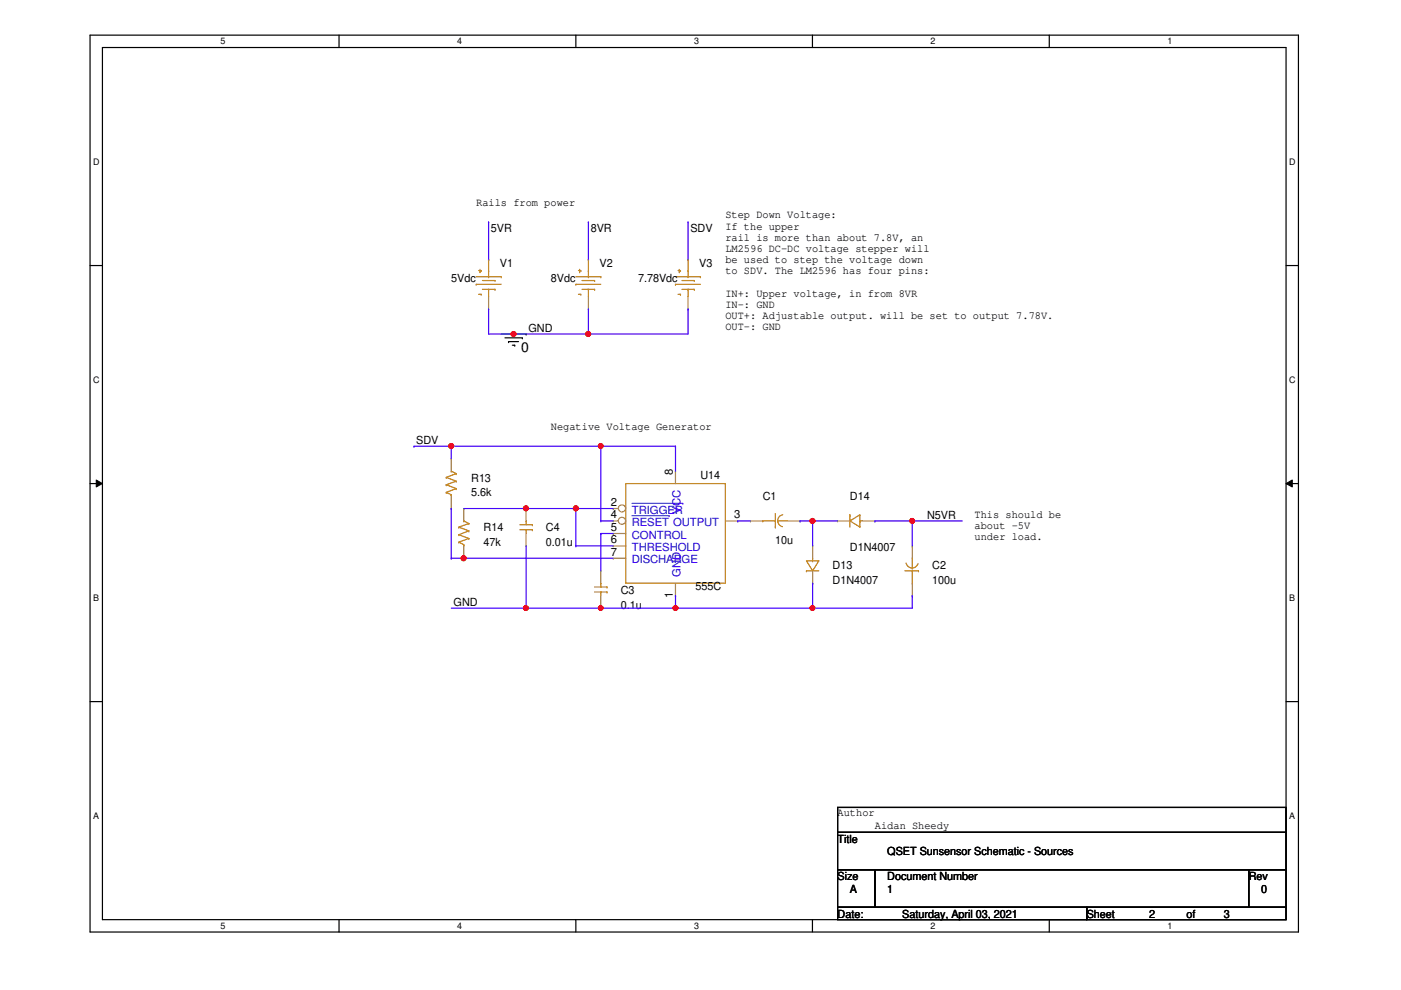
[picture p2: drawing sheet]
<svg xmlns="http://www.w3.org/2000/svg" width="297mm" height="210mm" viewBox="0 0 297 210" stroke-linecap="round" stroke-linejoin="round" font-family="sans-serif">
<path d="M19.1 7.5h256.2v190.1h-256.2zM21.7 10.1h251v184.9h-251z" fill="none" stroke="#000" stroke-width=".25"/>
<g fill="#fff">
<path d="M46.8 7.7h1v2.1h-1z"/>
<path d="M46.8 195.2h1v2.2h-1z"/>
</g>
<path d="M71.9 7.5v2.6M71.9 195v2.6" fill="none" stroke="#000" stroke-width=".25"/>
<g fill="#fff">
<path d="M96.9 7.7h1.1v2.1h-1.1z"/>
<path d="M96.9 195.2h1.1v2.2h-1.1z"/>
</g>
<path d="M122.1 7.5v2.6M122.1 195v2.6" fill="none" stroke="#000" stroke-width=".25"/>
<g fill="#fff">
<path d="M147.2 7.7h1v2.1h-1z"/>
<path d="M147.2 195.2h1v2.2h-1z"/>
</g>
<path d="M172.3 7.5v2.6M172.3 195v2.6" fill="none" stroke="#000" stroke-width=".25"/>
<g fill="#fff">
<path d="M197.3 7.7h1v2.1h-1z"/>
<path d="M197.3 195.2h1v2.2h-1z"/>
</g>
<path d="M222.5 7.5v2.6M222.5 195v2.6" fill="none" stroke="#000" stroke-width=".25"/>
<g fill="#fff">
<path d="M247.5 7.7h1v2.1h-1z"/>
<path d="M247.5 195.2h1v2.2h-1z"/>
<path d="M19.8 33.2h1.3v2.1h-1.3z"/>
<path d="M273.3 33.2h1.4v2.1h-1.4z"/>
<path d="M19.8 79.4h1.3v2.1h-1.3z"/>
<path d="M273.3 79.4h1.4v2.1h-1.4z"/>
</g>
<path d="M19.1 56.3h2.6M272.7 56.3h2.6" fill="none" stroke="#000" stroke-width=".25"/>
<g fill="#fff">
<path d="M19.8 125.6h1.2v2.2h-1.2z"/>
<path d="M273.3 125.6h1.3v2.2h-1.3z"/>
</g>
<path d="M19.1 102.5h2.6M272.7 102.5h2.6" fill="none" stroke="#000" stroke-width=".25"/>
<path d="M20.4 101.8l1.3 .7-1.3 .8zM272.7 102.5l1.3-.7v1.5z" fill="#000"/>
<path d="M20.4 101.8l1.3 .7-1.3 .8zM272.7 102.5l1.3-.7v1.5z" fill="none" stroke="#000" stroke-width=".21"/>
<g fill="#fff">
<path d="M19.8 171.9h1.2v2.1h-1.2z"/>
<path d="M273.3 171.9h1.3v2.1h-1.3z"/>
</g>
<g fill="none" stroke="#000" stroke-width=".25">
<path d="M106.3 70.8h5.2M107.1 71.6h3.6M107.8 72.4h.1M107.8 72.4h2.1M108.6 73.2h.5M109.1 73.2h.1M110.7 71.6h.1M111.5 70.8h.1M19.1 148.8h2.6M272.7 148.8h2.6M177.6 171.2h95.1v5.3h-95.1zM177.6 176.5h95.1v7.9h-95.1z"/>
<path d="M177.6 184.4h7.9v8h-7.9zM177.6 192.4h52.8v2.6h-52.8zM185.5 184.4h79.3v8h-79.3zM230.4 192.4h42.3v2.6h-42.3zM264.8 184.4h7.9v8h-7.9z"/>
</g>
<g fill="none" stroke="#cc8006" stroke-width=".25">
<path d="M101 58.7h5.3M101.5 57.4h.5M101.8 57.6h.1M101.8 57.1v.5M102 57.4h.1M102.3 59.5h2.6M103.6 58.7h.1M103.6 55h.1M103.6 55v3.7M104.9 59.5h.1M106.3 58.7h.1M122.1 58.7h5.3"/>
<path d="M122.6 57.4h.5M122.9 57.6h.1M122.9 57.1v.5M123.1 57.4h.1M123.4 59.5h2.7M124.8 58.7h.1M124.8 55h.1M124.8 55v3.7M126.1 59.5h.1M127.4 58.7h.1M143.2 58.7h5.3M143.8 57.4h.5"/>
<path d="M144 57.6h.1M144 57.1v.5M144.3 57.4h.1M144.6 59.5h2.6M145.9 58.7h.1M145.9 55h.1M145.9 55v3.7M147.2 59.5h.1M148.5 58.7h.1M101 60.3h.1M101 60.3h5.3M101.5 62.4h.5"/>
<path d="M102 62.4h.1M102.3 61.3h2.6M103.6 61.3h.1M103.6 61.3v1.6M104.9 61.3h.1M122.1 60.3h.1M122.1 60.3h5.3M122.6 62.4h.5M123.1 62.4h.1M123.4 61.3h2.7M124.8 61.3h.1M124.8 61.3v1.6"/>
<path d="M126.1 61.3h.1M143.2 60.3h.1M143.2 60.3h5.3M143.8 62.4h.5M144.3 62.4h.1M144.6 61.3h2.6M145.9 61.3h.1M145.9 61.3v1.6M147.2 61.3h.1M95.7 99.9h.1M95.7 99.9l1 .5M94.6 104.4h.1"/>
<path d="M94.6 102.8h.1M94.6 101.2h.1M94.6 104.4l1.1 .5M94.6 102.8l2.1 .8M94.6 101.2l2.1 .8M95.7 104.9h.1M95.7 104.9v.3M96.7 103.6h.1M96.7 102h.1M96.7 100.4h.1M96.7 103.6l-2.1 .8M96.7 102l-2.1 .8"/>
<path d="M96.7 100.4l-2.1 .8M97.3 114.9h.1M97.3 113.4h.1M97.3 111.8h.1M97.3 114.9l1 .6M97.3 113.4l2.1 .8M97.3 111.8l2.1 .8M98.3 110.4h.1M98.3 115.5h.1M98.3 110.4l1.1 .6M98.3 115.5v.2M99.4 114.2h.1"/>
<path d="M99.4 112.6h.1M99.4 111h.1M99.4 114.2l-2.1 .7M99.4 112.6l-2.1 .8M99.4 111l-2.1 .8M110.2 112.3h2.7M110.2 111.3h2.7M111.5 110.4h.1M111.5 112.3h.1M111.5 110.4v.9M111.5 112.3v.8M112.9 112.3h.1"/>
<path d="M112.9 111.3h.1M132.7 102.5h21.1v21.2h-21.1zM161.7 110.4h.1M161.7 110.4h2.7M164.4 111.8h.1M164.4 108.9v2.9M164.9 110.4h.1M164.9 110.4h2.1M165.9 109.1a1.3 1.3 0 0 0-1 1.3 1.3 1.3 0 0 0 1 1.3M171 118.9h2.6l-1.3 2.1zM172.3 118.9h.1M172.3 118.4v.5"/>
<path d="M180.2 110.4l2.1-1.3v2.7zM180.2 109.1h.1M180.2 109.1v2.7M182.3 110.4h.1M182.3 110.4h.5M192.1 119.4a1.3 1.3 0 0 0 1.2 1 1.3 1.3 0 0 0 1.3-.9M193.4 118.4v2.1M126.1 125.5h2.6M126.1 124.5h2.6M127.4 123.7h.1M127.4 125.5h.1M127.4 123.7v.8"/>
<path d="M127.4 125.5v.8M128.7 125.5h.1M128.7 124.5h.1M171 121h.1M171 121h2.6M191.9 121h2.8M193.4 123.7h.1M193.4 120.5h.1M193.4 121v2.7M194.7 121h.1"/>
</g>
<g fill="none" stroke="#a84" stroke-width=".25">
<path d="M103.6 55h.1M124.8 55h.1M145.9 55h.1M103.6 65.5h.1M103.6 62.9v2.6M124.8 65.5h.1M124.8 62.9v2.6M145.9 65.5h.1M145.9 62.9v2.6M95.7 97.2h.1M95.7 97.2v2.7M143.2 99.9h.1"/>
<path d="M143.2 99.9v2.6M95.7 107.8h.1M95.7 105.2v2.6M98.3 107.8h.1M98.3 118.4h.1M98.3 107.8v2.6M98.3 115.7v2.7M111.5 115.7h.1M111.5 107.8h.1M111.5 107.8v2.6M111.5 113.1v2.6M130 113.1h.1"/>
<path d="M130 115.7h.1M130 118.4h.1M130 113.1h2.7M130 115.7h2.7M130 118.4h2.7M153.8 110.4h2.6M156.4 110.4h.1M159.1 110.4h.1M159.1 110.4h2.6M167 110.4h2.6M169.6 110.4h.1M172.3 115.7h.1"/>
<path d="M172.3 115.7v2.7M177.6 110.4h.1M177.6 110.4h2.6M182.8 110.4h2.7M185.5 110.4h.1M193.4 115.7h.1M193.4 115.7v2.7M127.4 128.9h.1M127.4 121h.1M127.4 121v2.7M127.4 126.3v2.6M143.2 126.3h.1"/>
<path d="M143.2 123.7v2.6M172.3 123.7h.1M172.3 121v2.7M193.4 126.3h.1M193.4 123.7v2.6"/>
</g>
<circle cx="131.9" cy="107.8" r=".75" fill="#fff"/>
<g fill="none" stroke="#a84" stroke-width=".25">
<path d="M130 107.8h.1M130 107.8h1.1"/>
<circle cx="131.9" cy="107.8" r=".75"/>
</g>
<path d="M134 106.7h10.8M144.8 106.7h.1" fill="none" stroke="#00c" stroke-width=".21"/>
<circle cx="131.9" cy="110.4" r=".75" fill="#fff"/>
<g fill="none" stroke="#a84" stroke-width=".25">
<path d="M130 110.4h.1M130 110.4h1.1"/>
<circle cx="131.9" cy="110.4" r=".75"/>
</g>
<path d="M134 109.3h7.9M141.9 109.3h.1" fill="none" stroke="#00c" stroke-width=".21"/>
<g fill="none" stroke="#4200ff" stroke-width=".25">
<path d="M103.6 47.1h.1M103.6 47.1v7.9M124.8 47.1h.1M124.8 47.1v7.9M145.9 47.1h.1M145.9 47.1v7.9M103.6 65.5h.1M103.6 65.5v5.3h5.3M108.9 70.8h.1M124.8 65.5h.1M124.8 70.8h.1M124.8 65.5v5.3"/>
<path d="M145.9 65.5h.1M145.9 65.5v5.3h-21.1M156.4 110.4h.1M156.4 110.4h2.7M95.7 128.9h15.8M111.5 128.9h.1M143.2 126.3h.1M143.2 128.9h.1M143.2 126.3v2.6M143.2 128.9h29.1"/>
</g>
<circle cx="172.3" cy="128.9" r=".5" fill="#f00"/>
<circle cx="172.3" cy="128.9" r=".5" fill="none" stroke="#f00" stroke-width=".25"/>
<circle cx="143.2" cy="128.9" r=".5" fill="#f00"/>
<circle cx="143.2" cy="128.9" r=".5" fill="none" stroke="#f00" stroke-width=".25"/>
<path d="M169.6 110.4h.1M169.6 110.4h8M172.3 110.4h.1M172.3 110.4v5.3" fill="none" stroke="#4200ff" stroke-width=".25"/>
<circle cx="172.3" cy="110.4" r=".51" fill="#f00"/>
<circle cx="172.3" cy="110.4" r=".51" fill="none" stroke="#f00" stroke-width=".25"/>
<path d="M185.5 110.4h.1M185.5 110.4h7.9M193.4 110.4h.1M193.4 110.4v5.3" fill="none" stroke="#4200ff" stroke-width=".25"/>
<circle cx="193.4" cy="110.4" r=".5" fill="#f00"/>
<circle cx="193.4" cy="110.4" r=".5" fill="none" stroke="#f00" stroke-width=".25"/>
<g fill="none" stroke="#4200ff" stroke-width=".25">
<path d="M87.8 94.6h.1M87.8 94.6h7.9M127.4 94.6h.1M127.4 94.6v15.8M143.2 94.6h.1M143.2 94.6v5.3M127.4 110.4h.1M127.4 110.4h2.6M193.4 110.4h.1M193.4 110.4h10.6M172.3 123.7h.1M172.3 128.9h.1"/>
<path d="M172.3 123.7v5.2M193.4 126.3h.1M193.4 126.3v2.6h-21.1"/>
</g>
<circle cx="127.3" cy="94.6" r=".5" fill="#f00"/>
<circle cx="127.3" cy="94.6" r=".5" fill="none" stroke="#f00" stroke-width=".25"/>
<path d="M127.4 94.6h.1M127.4 94.6h15.8M95.7 107.8h.1M95.7 118.4h.1M95.7 107.8v10.6M95.7 118.4h34.3M98.3 118.4h.1" fill="none" stroke="#4200ff" stroke-width=".25"/>
<circle cx="98.3" cy="118.4" r=".51" fill="#f00"/>
<circle cx="98.3" cy="118.4" r=".51" fill="none" stroke="#f00" stroke-width=".25"/>
<path d="M95.7 94.6h.1M95.7 94.6v2.6M95.7 94.6h31.7M98.3 107.8h13.2M111.5 107.8h.1" fill="none" stroke="#4200ff" stroke-width=".25"/>
<circle cx="95.7" cy="94.6" r=".51" fill="#f00"/>
<circle cx="95.7" cy="94.6" r=".51" fill="none" stroke="#f00" stroke-width=".25"/>
<path d="M108.9 70.8h.1M108.9 70.8h15.9M122.1 107.8h.1M122.1 115.7h.1M122.1 107.8v7.9M122.1 115.7h7.9M122.1 107.8h7.9M127.4 113.1h.1M127.4 113.1h2.6M127.4 113.1v7.9M127.4 128.9h.1M127.4 128.9h15.8" fill="none" stroke="#4200ff" stroke-width=".25"/>
<circle cx="124.7" cy="70.8" r=".51" fill="#f00"/>
<circle cx="124.7" cy="70.8" r=".51" fill="none" stroke="#f00" stroke-width=".25"/>
<circle cx="108.9" cy="70.8" r=".51" fill="#f00"/>
<circle cx="108.9" cy="70.8" r=".51" fill="none" stroke="#f00" stroke-width=".25"/>
<path d="M111.5 107.8h10.6M122.1 107.8h.1" fill="none" stroke="#4200ff" stroke-width=".25"/>
<circle cx="111.5" cy="107.8" r=".51" fill="#f00"/>
<circle cx="111.5" cy="107.8" r=".51" fill="none" stroke="#f00" stroke-width=".25"/>
<circle cx="122.1" cy="107.8" r=".51" fill="#f00"/>
<circle cx="122.1" cy="107.8" r=".51" fill="none" stroke="#f00" stroke-width=".25"/>
<path d="M111.5 115.7v13.2M111.5 128.9h.1M111.5 128.9h15.9M127.4 128.9h.1" fill="none" stroke="#4200ff" stroke-width=".25"/>
<circle cx="111.5" cy="128.9" r=".5" fill="#f00"/>
<circle cx="111.5" cy="128.9" r=".5" fill="none" stroke="#f00" stroke-width=".25"/>
<circle cx="127.4" cy="128.9" r=".49" fill="#f00"/>
<circle cx="127.4" cy="128.9" r=".49" fill="none" stroke="#f00" stroke-width=".25"/>
<circle cx="172.3" cy="128.9" r=".5" fill="#f00"/>
<circle cx="172.3" cy="128.9" r=".5" fill="none" stroke="#f00" stroke-width=".25"/>
<circle cx="143.2" cy="128.9" r=".5" fill="#f00"/>
<circle cx="143.2" cy="128.9" r=".5" fill="none" stroke="#f00" stroke-width=".25"/>
<circle cx="172.3" cy="110.4" r=".51" fill="#f00"/>
<circle cx="172.3" cy="110.4" r=".51" fill="none" stroke="#f00" stroke-width=".25"/>
<circle cx="193.4" cy="110.4" r=".5" fill="#f00"/>
<circle cx="193.4" cy="110.4" r=".5" fill="none" stroke="#f00" stroke-width=".25"/>
<circle cx="127.3" cy="94.6" r=".5" fill="#f00"/>
<circle cx="127.3" cy="94.6" r=".5" fill="none" stroke="#f00" stroke-width=".25"/>
<circle cx="98.3" cy="118.4" r=".51" fill="#f00"/>
<circle cx="98.3" cy="118.4" r=".51" fill="none" stroke="#f00" stroke-width=".25"/>
<circle cx="95.7" cy="94.6" r=".51" fill="#f00"/>
<circle cx="95.7" cy="94.6" r=".51" fill="none" stroke="#f00" stroke-width=".25"/>
<circle cx="124.7" cy="70.8" r=".51" fill="#f00"/>
<circle cx="124.7" cy="70.8" r=".51" fill="none" stroke="#f00" stroke-width=".25"/>
<circle cx="108.9" cy="70.8" r=".51" fill="#f00"/>
<circle cx="108.9" cy="70.8" r=".51" fill="none" stroke="#f00" stroke-width=".25"/>
<circle cx="111.5" cy="107.8" r=".51" fill="#f00"/>
<circle cx="111.5" cy="107.8" r=".51" fill="none" stroke="#f00" stroke-width=".25"/>
<circle cx="122.1" cy="107.8" r=".51" fill="#f00"/>
<circle cx="122.1" cy="107.8" r=".51" fill="none" stroke="#f00" stroke-width=".25"/>
<circle cx="111.5" cy="128.9" r=".5" fill="#f00"/>
<circle cx="111.5" cy="128.9" r=".5" fill="none" stroke="#f00" stroke-width=".25"/>
<circle cx="127.4" cy="128.9" r=".49" fill="#f00"/>
<circle cx="127.4" cy="128.9" r=".49" fill="none" stroke="#f00" stroke-width=".25"/>
<text font-size="2.9" x="110.5" y="74.7">0</text>
<g font-size="2.4">
<text x="101" y="43.7">Rails from power</text>
<text x="153.8" y="46.3">Step Down Voltage:</text>
<text x="104.1" y="49.2">5VR</text>
<text x="125.3" y="49.2">8VR</text>
<text x="146.4" y="49.2">SDV</text>
<text x="153.8" y="48.7">If the upper</text>
<text x="153.8" y="51.1">rail is more than about 7.8V, an</text>
<text x="153.8" y="53.4">LM2596 DC-DC voltage stepper will</text>
<text x="95.7" y="59.8">5Vdc</text>
<text x="106" y="56.6">V1</text>
<text x="116.8" y="59.8">8Vdc</text>
<text x="127.1" y="56.6">V2</text>
<text x="135.3" y="59.8">7.78Vdc</text>
<text x="148.3" y="56.6">V3</text>
<text x="153.8" y="55.8">be used to step the voltage down</text>
<text x="153.8" y="58.2">to SDV. The LM2596 has four pins:</text>
<text x="153.8" y="62.9">IN+: Upper voltage, in from 8VR</text>
<text x="153.8" y="65.3">IN-: GND</text>
<text x="112.1" y="70.3">GND</text>
<text x="153.8" y="67.6">OUT+: Adjustable output. will be set to output 7.78V.</text>
<text x="153.8" y="70">OUT-: GND</text>
<text x="88.3" y="94.1">SDV</text>
<text x="116.8" y="91.2">Negative Voltage Generator</text>
<text x="142.7" y="100.7" transform="rotate(-90 142.7 100.7)">8</text>
<text x="148.5" y="101.6">U14</text>
<text x="99.9" y="102.1">R13</text>
<text x="99.9" y="105.2">5.6k</text>
<text x="129.5" y="107.3">2</text>
<text x="161.7" y="106">C1</text>
<text x="180.2" y="106">D14</text>
<text x="102.5" y="112.6">R14</text>
<text x="115.7" y="112.6">C4</text>
<text x="129.5" y="112.6">5</text>
<text x="129.5" y="109.9">4</text>
<text x="155.7" y="109.9">3</text>
<text x="196.6" y="109.9">N5VR</text>
<text x="206.6" y="109.7">This should be</text>
<text x="206.6" y="112.1">about -5V</text>
<text x="102.5" y="115.8">47k</text>
<text x="115.7" y="115.8">0.01u</text>
<text x="129.5" y="115.2">6</text>
<text x="129.5" y="117.8">7</text>
<text x="164.4" y="115.3">10u</text>
<text x="180.2" y="116.9">D1N4007</text>
<text x="206.6" y="114.5">under load.</text>
<text x="131.6" y="125.9">C3</text>
<text x="147.4" y="125.1">555C</text>
<text x="176.5" y="120.6">D13</text>
<text x="176.5" y="123.7">D1N4007</text>
<text x="197.7" y="123.7">100u</text>
<text x="197.7" y="120.6">C2</text>
<text x="96.2" y="128.4">GND</text>
<text x="131.6" y="129">0.1u</text>
<text x="142.7" y="126.9" transform="rotate(-90 142.7 126.9)">1</text>
<text x="177.6" y="173.1">Author</text>
<text x="177.6" y="178.7">Title</text>
<text x="185.5" y="175.8">Aidan Sheedy</text>
<text x="188.1" y="181.4">QSET Sunsensor Schematic - Sources</text>
<text x="177.6" y="186.6">Size</text>
<text x="180.2" y="189.3">A</text>
<text x="188.1" y="186.6">Document Number</text>
<text x="188.1" y="189.3">1</text>
<text x="264.8" y="186.6">Rev</text>
<text x="267.4" y="189.3">0</text>
<text x="177.6" y="194.6">Date:</text>
<text x="191.3" y="194.6">Saturday, April 03, 2021</text>
<text x="230.4" y="194.6">Sheet</text>
<text x="243.6" y="194.6">2</text>
<text x="251.5" y="194.6">of</text>
<text x="259.5" y="194.6">3</text>
</g>
<g font-size="2.4" fill="#00c">
<text x="134" y="108.9">TRIGGER</text>
<text x="134" y="111.5">RESET OUTPUT</text>
<text x="144.3" y="108.9" transform="rotate(-90 144.3 108.9)">VCC</text>
<text x="134" y="114.2">CONTROL</text>
<text x="134" y="116.8">THRESHOLD</text>
<text x="134" y="119.5">DISCHARGE</text>
<text x="144.3" y="122.3" transform="rotate(-90 144.3 122.3)">GND</text>
</g>
<g font-size="1.9">
<text x="46.8" y="9.4">5</text>
<text x="96.9" y="9.4">4</text>
<text x="147.2" y="9.4">3</text>
<text x="197.3" y="9.4">2</text>
<text x="247.5" y="9.4">1</text>
<text x="19.8" y="34.9">D</text>
<text x="273.3" y="34.9">D</text>
<text x="19.8" y="81.1">C</text>
<text x="273.3" y="81.1">C</text>
<text x="19.8" y="127.3">B</text>
<text x="273.3" y="127.3">B</text>
<text x="19.8" y="173.6">A</text>
<text x="273.3" y="173.6">A</text>
<text x="46.8" y="196.9">5</text>
<text x="96.9" y="196.9">4</text>
<text x="147.2" y="196.9">3</text>
<text x="197.3" y="196.9">2</text>
<text x="247.5" y="196.9">1</text>
</g>
</svg>
